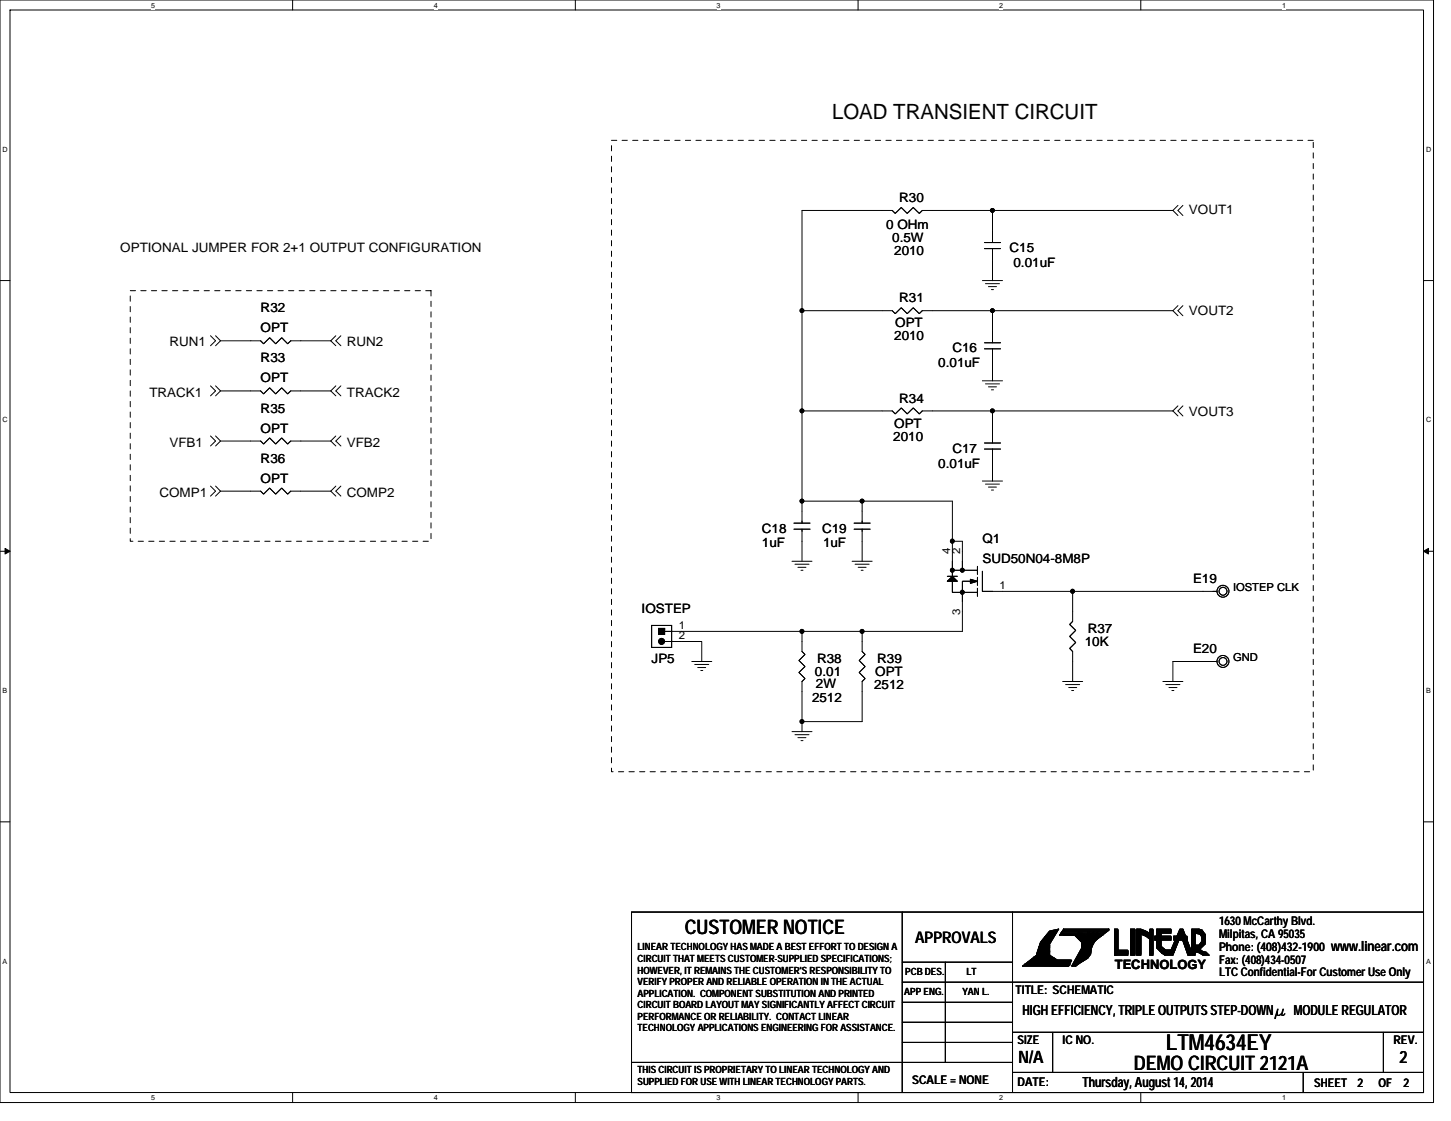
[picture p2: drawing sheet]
<svg xmlns="http://www.w3.org/2000/svg" width="279mm" height="216mm" viewBox="0 0 279 216" stroke-linecap="round" stroke-linejoin="round" font-family="sans-serif">
<path d="M0 0h276v212.3h-276zM1.9 1.9h272.2v208.5h-272.2z" fill="none" stroke="#000" stroke-width=".19"/>
<g fill="#fff">
<path d="M29.1 .2h.8v1.6h-.8z"/>
<path d="M29.1 210.6h.8v1.6h-.8z"/>
</g>
<path d="M56.3 0v1.9M56.3 210.4v1.9" fill="none" stroke="#000" stroke-width=".19"/>
<g fill="#fff">
<path d="M83.5 .2h.8v1.6h-.8z"/>
<path d="M83.5 210.6h.8v1.6h-.8z"/>
</g>
<path d="M110.8 0v1.9M110.8 210.4v1.9" fill="none" stroke="#000" stroke-width=".19"/>
<g fill="#fff">
<path d="M138 .2h.7v1.6h-.7z"/>
<path d="M138 210.6h.7v1.6h-.7z"/>
</g>
<path d="M165.2 0v1.9M165.2 210.4v1.9" fill="none" stroke="#000" stroke-width=".19"/>
<g fill="#fff">
<path d="M192.4 .2h.8v1.6h-.8z"/>
<path d="M192.4 210.6h.8v1.6h-.8z"/>
</g>
<path d="M219.7 0v1.9M219.7 210.4v1.9" fill="none" stroke="#000" stroke-width=".19"/>
<g fill="#fff">
<path d="M246.9 .2h.7v1.6h-.7z"/>
<path d="M246.9 210.6h.7v1.6h-.7z"/>
<path d="M.5 28h1v1.5h-1z"/>
<path d="M274.6 28h1v1.5h-1z"/>
<path d="M.5 80.1h1v1.5h-1z"/>
<path d="M274.6 80.1h1v1.5h-1z"/>
</g>
<path d="M0 54h1.9M274.1 54h1.9" fill="none" stroke="#000" stroke-width=".19"/>
<g fill="#fff">
<path d="M.5 132.2h.9v1.6h-.9z"/>
<path d="M274.6 132.2h.9v1.6h-.9z"/>
</g>
<path d="M0 106.2h1.9M274.1 106.2h1.9" fill="none" stroke="#000" stroke-width=".19"/>
<path d="M1 105.6l.9 .6-.9 .5zM274.1 106.2l1-.6v1.1z" fill="#000" stroke="#000" stroke-width=".19"/>
<g fill="#fff">
<path d="M.5 184.3h.9v1.6h-.9z"/>
<path d="M274.6 184.3h.9v1.6h-.9z"/>
</g>
<g fill="none" stroke="#000" stroke-width=".19">
<path d="M226.8 39.6l-1 .9M227.8 39.6l-1 .9 1 1M154.4 59.8v19.3h17.4l.6 .6 1.1-1.1 1.2 1.1 1.2-1.1 1.1 1.1 .6-.6h13.5M189.2 54h3.8M189.6 46.7h3.1M189.6 47.9h3.1M189.8 54.6h2.6M190.3 55.2h1.6M190.9 55.8h.4M191.1 47.9v6.1M191.1 59.8v6.2M191.1 40.5h-13.5l-.6 .6-1.1-1.1-1.2 1.1-1.2-1.1-1.1 1.1-.6-.6h-17.4v19.3h17.4l.6 .6 1.1-1.1 1.2 1.1 1.2-1.1 1.1 1.1 .6-.6h13.5"/>
<path d="M191.1 40.5v6.2M191.1 40.5h34.7M191.1 59.8h34.7M225.8 40.5l1 1M225.8 59.8l1 1M226.8 58.9l-1 .9M227.8 58.9l-1 .9 1 1M40.5 64.7l1 .9-1 1M40.5 74.3l1 1-1 .9M41.5 64.7l1 .9-1 1M41.5 74.3l1 1M42.5 75.3l-1 .9"/>
<path d="M42.5 65.6h7.7l.6 .6 1.1-1.2 1.2 1.2 1.2-1.2 1.1 1.2 .6-.6h7.7M42.5 75.3h7.7l.6 .6 1.1-1.2 1.2 1.2 1.2-1.2 1.1 1.2 .6-.6h7.7M63.7 65.6l1 1M63.7 75.3l1 .9M64.7 64.7l-1 .9M64.7 74.3l-1 1M65.6 64.7l-.9 .9 .9 1M65.6 74.3l-.9 1 .9 .9M154.4 79.1v17.4M189.2 73.3h3.8M189.6 66h3.1M189.6 67.2h3.1"/>
<path d="M189.8 73.9h2.6M190.3 74.5h1.6M190.9 75.1h.4M191.1 79.1h34.7M191.1 79.1v6.2M191.1 67.2v6.1M225.8 79.1l1 1M226.8 78.2l-1 .9M227.8 78.2l-1 .9 1 1M40.5 84l1 .9-1 1M40.5 93.6l1 1-1 .9M41.5 84l1 .9"/>
<path d="M41.5 93.6l1 1M42.5 84.9l-1 1M42.5 94.6l-1 .9M42.5 84.9h7.7l.6 .6 1.1-1.2 1.2 1.2 1.2-1.2 1.1 1.2 .6-.6h7.7M42.5 94.6h7.7l.6 .6 1.1-1.2 1.2 1.2 1.2-1.2 1.1 1.2 .6-.6h7.7M63.7 84.9l1 1M63.7 94.6l1 .9M64.7 84l-1 .9M64.7 93.6l-1 1M65.6 84l-.9 .9 .9 1M65.6 93.6l-.9 1 .9 .9M154.4 96.5h11.6"/>
<path d="M154.4 96.5v4.3M166 96.5h17.4v7.7M166 96.5v4.3M189.2 92.6h3.8M189.6 85.3h3.1M189.6 86.5h3.1M189.8 93.2h2.6M190.3 93.8h1.6M190.9 94.4h.4M191.1 86.5v6.1M152.5 108.1h3.9M152.9 100.8h3.1"/>
<path d="M152.9 101.9h3.1M153.1 108.7h2.7M153.6 109.3h1.6M154.2 109.8h.4M154.4 101.9v6.2M164.1 108.1h3.8M164.5 100.8h3.1M164.5 101.9h3.1M164.7 108.7h2.7M165.2 109.3h1.6M165.8 109.8h.4M166 101.9v6.2"/>
<path d="M182.4 111h1.9M183.4 112v2.1h4.8M183.4 104.2v5.6M183.4 104.2h1.9v5.6M187.2 112h-1.9v9.6h-19.3M188.2 113.3v1.6M188.2 111.2v1.5M188.2 109.1v1.5M188.2 109.8h-4.8v1.2M189.2 110v3.9h17.3M206.5 113.9v5.8l-.5 .6 1.1 1.1-1.1 1.2 1.1 1.1-1.1 1.2 .5 .6v5.8M206.5 113.9h27.8"/>
<path d="M125.5 120.5h3.8v4.2h-3.8zM127.4 121.6h27M127.4 123.5h7.7v3.9M133.2 127.4h3.9M133.8 128h2.7M134.3 128.6h1.6M134.9 129.1h.4M154.4 121.6v3.9l.6 .5-1.2 1.2 1.2 1.2-1.2 1.1 1.2 1.2-.6 .6v7.7h11.6v-7.7l.6-.6-1.2-1.2 1.2-1.1-1.2-1.2 1.2-1.2-.6-.5v-3.9M154.4 121.6h11.6M154.4 139v1.9M204.6 131.3h3.9M205.2 131.8h2.7"/>
<path d="M205.8 132.4h1.5M206.4 133h.3M223.9 131.3h3.9M224.5 131.8h2.7M225.1 132.4h1.5M225.7 133h.3M234.3 127.4h-8.5v3.9M0 158.3h1.9M152.5 140.9h3.9M153.1 141.5h2.7M153.6 142.1h1.6M154.2 142.6h.4"/>
<path d="M274.1 158.3h1.9M121.6 175.7h152.5v34.7h-152.5zM173.7 175.7v34.7M195 175.7v34.7M202.3 179.5h1v.2h-1.4v.2h1v.2h-1.4v.2h1.4v.2h-1.8v.2h1.6v.2h-1.7v.2h1.3v.4h-1.5v-.2h1.1v.4h.2h-1.7v.1h1.7v.4h-1.9v-.2h1.9v.6h-2.1v-.2h1.9v.6v-.2h-1.9v.2h2.1v.4v-.2h-2.3v.2h2.1v.2h-2.1v.2h2.3v.2h-2.5v.2h2.7v.1h-3.3v.3h4.1v.1h-4.5v.2h7.6v.2h-8v.2h7.8h-8.1v.2h8.1v.4v-.2h-8.7v.2h8.5M202.9 179.3h.6M203.1 179.3l-.2 .2-.8 .2-1.5 2.1M203.1 179.5l-.2 .2-.8 .2-1.5 2.1-.6 2-2.3 1.7 7.9 .2 .4-.6h-2.4l-1.9-1.3v-2.2l1.6-2.5-2.2 2.5M204.2 179.9h.6M204.2 179.7h8.3M204.4 179.5h8.5M204.6 179.9h7.4"/>
<path d="M204.8 178.9h8.7M204.8 178.9v.2h8.7M204.8 178.9l-.8 1.2h2.9l1.4 1.4v1.1l-1.9 3.5h.7l2.3-1.5 .6-.8a4 4 0 0 1 2.4-3.7M206.9 179.9l1.8 1.4M207.5 179.7l1.2 1.2M207.7 179.5l1.4 1.2M208.3 179.7l1 1.6M209.4 179.5l-.1 2.5M209.8 179.5l-.4 1-.3 2.9-1 1.3M210.6 179.5l-1.3 1.2-.6-.8M210.6 179.7l-.8 .8M211.4 179.7l-1.6 1"/>
<path d="M211.4 179.5l-2 1.4M212 179.7l-2.4 1.4 1-.8M212.9 179.3h-8.3M213.5 178.9v.2M213.5 179.1l-3.5 2.7v1.6h-1.9M213.5 178.9l-2.5 2h-3.1M214.7 179.1h.5v4.1h2v.8h-2.5zM214.8 179.3v4.1M214.8 179.5v4.1M215 179.5v4.3h-.3v-4.9h.5v4.1h2v.8h-2.5M215 179.3v4.3h2M217.7 178.9h.8v4.9h-.8z"/>
<path d="M217.7 179.1h.8v4.9h-.8zM217.9 179.3v4.5M217.9 179.1v4.5M218.1 179.1v4.9M218.3 179.1v4.5M218.3 179.3v4.5M218.9 179.1h.8l.9 .4 .8 .6v-1h.6v4.9h-.6v-3.1l-.8-.6-.9-.4v4.1h-.8zM218.9 178.9h.8l.9 .4 .8 .6v-1h.6v4.9h-.6v-3.1l-.8-.6-.9-.4v4.1h-.8zM219.1 179.1v4.5h.4v-4.3h1v.2h-1h1.5v.2h-1.5h1.7v.2h-.9v.2h1.3v-1h.2v4.7h-.2v-3.7M219.3 179.5l1.5 .6 1 .8M219.3 179.1v4.5M221.8 179.3v4.7"/>
<path d="M221.8 179.1v4.7M222.8 179.3h1.5M222.8 178.9h2.7v.6h-2v2.7l1 .8h1l1.7-4.1h.6l1.5 4.1v.8h-.6l-1.3-3.9-1.6 3.9h-1.5l-.6-.4-.9-1zM222.8 179.1v3.5l.9 1 .6 .4h1.5l1.6-3.9 1.3 3.9h.6v-.8l-1.5-4.1h-.6M222.8 179.1h1.5M222.8 179.1h2.7v.6h-2v2.7l1 .8h1M222.9 179.1v3.5h.6h-.1v-3.3M224.1 179.1h1.2M224.1 179.3h1.2h-1M225.3 179.5h-2.1v3.1l1.3 1.2 1.2-.2M227.2 179.1h.6v.4h-.6zM227.2 179.3l-1.7 4.1"/>
<path d="M227.4 179.3l-1.7 4.1-1.2 .2-1.3-1.2v-3.1h1.1M227.4 179.7l-1.7 4.1M227.4 179.1l.4 .2-.6 .2v-.2h.6v.4h-.8v.2M227.6 179.1l1.7 4.3M227.6 179.7l1.5 4.3M227.6 179.9l1.3 4.1M227.8 179.7l1.3 4.1M227.8 179.5l1.3 4.1M229.9 179.5h1.2M229.9 179.5h-.2v4.1M229.9 179.3h1.2l.5 .6 .2 1.4-1.3 1.3 1.5 1M229.9 179.5v4.1"/>
<path d="M229.9 179.3h-.2v4.1M229.9 179.1h.8M229.9 179.3h.8M229.9 179.7v4.1M231.1 179.7l.4 .4M231.1 179.5l.4 .4 .1 1.8M231.1 179.5l.5 .6 .2 1.4M231.5 179.5l.3 .8M231.5 179.3l-.6-.2h-1.4v4.9h.6v-4.3l1 .2 .4 .6v1l-.6 .7h-.8M231.5 179.3l.5 .8-.2 .4v1M231.5 179.3l.3 .8M232 179.9v1.9l-.9 1 .4 .4 .7 .2 .6 .6h-1.2l-.9-.6h-.6"/>
<path d="M173.7 189.2h100.4M173.7 185.3h21.3M173.7 193h21.3M173.7 196.9h21.3M182 185.3v19.3M195 198.8h79.1M199 185.3l6.4 .2M199 185.5l6.4 .2M200.6 182.2l-.6 1.9-2.3 1.8 7.9 .2 .4-.6h-2.4l-1.9-1.4v-2.1l1.6-2.5-2.2 2.5-.7 2.2-1.6 1.1M200.8 184.9h.9M200.8 185.1h.9M201 182l-.6 1.6"/>
<path d="M201.1 182.2l-.7 2.1-1.6 1.2M201.1 183.6l-.1 .5M201.1 183l-.5 1.6M201.3 184.3l-1.5 .8M201.3 182v2.2l1.6 1.1M201.3 184.3l1.6 1.2M201.3 182.2v2.1M201.3 184.6l-1.5 .7M201.9 181.8l1.7-2.7-1.5 .4-1.7 2.2-.8 2.3-2.7 2.1h8.9l.6-1.2h-2.8l-1.5-.9v-2.2l1.8-2.9-1.8 .4-1.7 2.2-.8 2.3M202.1 182v2.1l1.5 1M202.3 180.1l-1.2 1.4M202.7 198.8v7.7"/>
<path d="M204.8 180.1h7.4M206.9 185.1h1.4M206.9 185.3h1M207.1 184.7h1.8M207.1 184.9h1.6M207.1 180.1l1.6 1.6-.2 1.1-1.4 2.3M207.3 184.6h2M207.5 184.1h1.9M207.5 184.3h1.9M207.7 184h2.1M207.9 183.8h1.9M208.1 183.2h1.9"/>
<path d="M208.3 181.7v1.1M208.3 180.3l.8 .8M208.3 181.1h2.3M208.3 183h1.5M208.5 181.7v.7l-2 3.7M208.5 181.3h1.9M208.5 182.2h1.7M208.5 182.8h1.5M208.7 181.5h1.7M208.7 181.7h1.1v1.9l-.7 1.1-2 1.2h-.4v-.4M208.7 182h1.1M208.7 182.4h.9"/>
<path d="M208.7 181.8h1.7M208.9 181.3v1.3l-2 3.1M209.4 180.3l-.3 2.9-1 1.4M209.4 181.5v1.7l-.7 .9M209.6 183.6l-.5 .7-1.8 1.4h-.6M210 182v1.6h-2.1M210 181.1v1.5h-1.5M210.2 181.5v.9M210.6 181.3l-.2 .4M210.6 181.5l-.8 1.3M211 180.5h-3.1l1 1v1.3l-2 3.1M211.4 180.3l-1.8 1.2v1.7"/>
<path d="M211.4 180.5l-1.8 1.2v1.7l-.5 .8-1.8 1.3M211.6 180.3h-4.5l1.6 1.5v.4l-1.8 3.3M211.6 180.5l-2.2 1.5v1.6l-1.7 1.5h-.4l1.6-1.9h-.2v-1.7l-.8-.8h3.1M214.7 184h.3M215 183.4h2M221.8 180.7l-1-.8-1.5-.6v4.5M222.4 180.3h3.1v.6h-3.1zM222.4 180.5h3.1v.6h-3.1zM222.6 180.9h2.7M222.6 180.7h2.7M226 180.5h2.6v.6h-2.6v-.8h2.6v.6h-2.6M226.2 180.9h2.4"/>
<path d="M226.2 180.7h2.4M226.2 183h-2.8v.2h2.6v.2h-2.3v.2h2.1M230.1 183h1l.7 .6h.6M230.1 182.8h.8M230.1 182h.8l.6-.7v-1l-.4-.6-1-.2v4.3h-.6v-4.9h1.4l.6 .2 .5 .8v1.8l-.9 .9M231.6 180.3v1M231.6 180.5v1M231.8 181.5l-.9 .9h-.8M231.8 183.8l-.7-.6h-1h.6l.9 .6h1M231.8 181.5l-1.3 1.3 1.5 1M231.8 180.7l.2-.4-.2 1.4-.9 .9h-.8M232 180.5v1"/>
<path d="M266.4 198.8v7.7M121.6 204.6h73.4M173.7 200.8h21.3M195 206.5h79.1M251 206.5v3.9"/>
<circle cx="235.5" cy="113.9" r="1.15"/>
<circle cx="235.5" cy="113.9" r=".76"/>
<circle cx="235.5" cy="127.4" r="1.15"/>
<circle cx="235.5" cy="127.4" r=".76"/>
</g>
<path d="M117.8 27h135.1v121.6h-135.1zM25.1 56h57.9v48.2h-57.9z" fill="none" stroke="#000" stroke-width=".19" stroke-dasharray="1 1 1 1 1 1 1 1"/>
<g fill="#000" stroke="#000" stroke-width=".19">
<path d="M182.4 112l1-1 .9 1z" fill-rule="evenodd"/>
<path d="M182.4 112l1-1 .9 1z" fill-rule="evenodd"/>
<path d="M186.9 111.6l1.3 .4-1.3 .4z" fill-rule="evenodd"/>
<path d="M186.9 111.6l1.3 .4-1.3 .4z" fill-rule="evenodd"/>
<path d="M126.8 121v1.2h1.2v-1.2z" fill-rule="evenodd"/>
<path d="M126.8 121v1.2h1.2v-1.2z" fill-rule="evenodd"/>
<circle cx="154.4" cy="59.8" r=".38"/>
<circle cx="191.1" cy="40.5" r=".38"/>
<circle cx="191.1" cy="59.8" r=".38"/>
<circle cx="154.4" cy="79.1" r=".38"/>
<circle cx="191.1" cy="79.1" r=".38"/>
<circle cx="154.4" cy="96.5" r=".38"/>
<circle cx="166" cy="96.5" r=".38"/>
<circle cx="183.4" cy="104.2" r=".38"/>
<circle cx="183.4" cy="109.8" r=".38"/>
<circle cx="185.3" cy="114.1" r=".38"/>
<circle cx="185.3" cy="109.8" r=".38"/>
<circle cx="206.5" cy="113.9" r=".38"/>
<circle cx="127.4" cy="123.5" r=".57"/>
<circle cx="154.4" cy="121.6" r=".38"/>
<circle cx="154.4" cy="139" r=".38"/>
<circle cx="166" cy="121.6" r=".38"/>
</g>
<text font-size="4.2" x="224.5" y="202.3">LTM4634EY</text>
<text font-size="4" x="160.2" y="22.9">LOAD TRANSIENT CIRCUIT</text>
<g font-size="3.9">
<text x="131.8" y="180">CUSTOMER NOTICE</text>
<text x="218.3" y="206.1">DEMO CIRCUIT 2121A</text>
</g>
<g font-size="3.3">
<text x="196.1" y="204.8">N/A</text>
<text x="269.5" y="204.8">2</text>
</g>
<text font-size="3.1" x="176.2" y="181.5">APPROVALS</text>
<g font-size="2.7">
<text x="256.3" y="183.2">www.linear.com</text>
<text x="196.9" y="195.5">HIGH EFFICIENCY, TRIPLE OUTPUTS STEP-DOWNm MODULE REGULATOR</text>
<text x="196.9" y="195.5">HIGH EFFICIENCY, TRIPLE OUTPUTS STEP-DOWN</text>
<text x="249.1" y="195.5">MODULE REGULATOR</text>
<text x="208.5" y="209.4">Thursday, August 14, 2014</text>
</g>
<g font-size="2.5">
<text x="173.1" y="38.9">R30</text>
<text x="228.9" y="41.2">VOUT1</text>
<text x="170.6" y="44.1">0 OHm</text>
<text x="171.8" y="46.6">0.5W</text>
<text x="23.2" y="48.6">OPTIONAL JUMPER FOR 2+1 OUTPUT CONFIGURATION</text>
<text x="172.2" y="49.1">2010</text>
<text x="194.4" y="48.6">C15</text>
<text x="195.2" y="51.5">0.01uF</text>
<text x="173.1" y="58.2">R31</text>
<text x="50.2" y="60.2">R32</text>
<text x="50.2" y="64">OPT</text>
<text x="172.2" y="65.6">2010</text>
<text x="172.4" y="63.1">OPT</text>
<text x="228.9" y="60.7">VOUT2</text>
<text x="32.6" y="66.7">RUN1</text>
<text x="50.2" y="69.8">R33</text>
<text x="66.8" y="66.7">RUN2</text>
<text x="180.7" y="70.8">0.01uF</text>
<text x="183.4" y="67.9">C16</text>
<text x="28.8" y="76.4">TRACK1</text>
<text x="50.2" y="73.7">OPT</text>
<text x="66.8" y="76.4">TRACK2</text>
<text x="173.1" y="77.5">R34</text>
<text x="50.2" y="79.5">R35</text>
<text x="50.2" y="83.3">OPT</text>
<text x="172.2" y="82.4">OPT</text>
<text x="228.9" y="80">VOUT3</text>
<text x="32.6" y="86">VFB1</text>
<text x="50.2" y="89.1">R36</text>
<text x="66.8" y="86">VFB2</text>
<text x="172" y="84.9">2010</text>
<text x="183.4" y="87.2">C17</text>
<text x="30.7" y="95.7">COMP1</text>
<text x="50.2" y="93">OPT</text>
<text x="66.8" y="95.7">COMP2</text>
<text x="180.7" y="90.1">0.01uF</text>
<text x="146.7" y="102.6">C18</text>
<text x="146.7" y="105.3">1uF</text>
<text x="158.3" y="102.6">C19</text>
<text x="158.5" y="105.3">1uF</text>
<text x="189.2" y="104.5">Q1</text>
<text x="189.2" y="108.4">SUD50N04-8M8P</text>
<text x="229.7" y="112.3">E19</text>
<text x="123.5" y="118.1">IOSTEP</text>
<text x="208.9" y="124.4">10K</text>
<text x="209.4" y="121.9">R37</text>
<text x="229.7" y="125.8">E20</text>
<text x="125.5" y="127.7">JP5</text>
<text x="156.9" y="130.2">0.01</text>
<text x="157.3" y="127.7">R38</text>
<text x="168.5" y="130.2">OPT</text>
<text x="168.9" y="127.7">R39</text>
<text x="156.4" y="135.2">2512</text>
<text x="157.1" y="132.5">2W</text>
<text x="168.3" y="132.7">2512</text>
<text x="214.7" y="186.6">TECHNOLOGY</text>
</g>
<g font-size="2.3">
<text x="234.7" y="178.2">1630 McCarthy Blvd.</text>
<text x="234.7" y="185.8">Fax: (408)434-0507</text>
<text x="234.7" y="180.7">Milpitas, CA 95035</text>
<text x="234.7" y="183.2">Phone: (408)432-1900</text>
<text x="195.5" y="191.3">TITLE: SCHEMATIC</text>
<text x="234.7" y="188.1">LTC Confidential-For Customer Use Only</text>
<text x="195.9" y="201">SIZE</text>
<text x="204.6" y="201">IC NO.</text>
<text x="268.3" y="201">REV.</text>
<text x="175.7" y="208.7">SCALE = NONE</text>
<text x="195.9" y="209.1">DATE:</text>
<text x="253.1" y="209.3">SHEET</text>
<text x="261.4" y="209.3">2</text>
<text x="265.4" y="209.3">OF</text>
<text x="270.3" y="209.3">2</text>
</g>
<g font-size="2.1">
<text x="183" y="106.7" transform="rotate(-90 183 106.7)">4</text>
<text x="184.9" y="106.7" transform="rotate(-90 184.9 106.7)">2</text>
<text x="192.5" y="113.5">1</text>
<text x="237.4" y="113.9">IOSTEP CLK</text>
<text x="184.9" y="118.4" transform="rotate(-90 184.9 118.4)">3</text>
<text x="130.7" y="121.2">1</text>
<text x="130.7" y="123.1">2</text>
<text x="237.4" y="127.4">GND</text>
</g>
<g font-size="1.9">
<text x="122.8" y="183">LINEAR TECHNOLOGY HAS MADE A BEST EFFORT TO DESIGN A</text>
<text x="122.8" y="185.3">CIRCUIT THAT MEETS CUSTOMER-SUPPLIED SPECIFICATIONS;</text>
<text x="122.8" y="187.5">HOWEVER, IT REMAINS THE CUSTOMER'S RESPONSIBILITY TO</text>
<text x="122.8" y="189.7">VERIFY PROPER AND RELIABLE OPERATION IN THE ACTUAL</text>
<text x="122.8" y="191.9">APPLICATION. COMPONENT SUBSTITUTION AND PRINTED</text>
<text x="174.1" y="191.6">APP ENG.</text>
<text x="174.3" y="187.7">PCB DES.</text>
<text x="185.3" y="191.6">YAN L.</text>
<text x="186.1" y="187.9">LT</text>
<text x="122.8" y="194.2">CIRCUIT BOARD LAYOUT MAY SIGNIFICANTLY AFFECT CIRCUIT</text>
<text x="122.8" y="196.4">PERFORMANCE OR RELIABILITY. CONTACT LINEAR</text>
<text x="122.8" y="198.6">TECHNOLOGY APPLICATIONS ENGINEERING FOR ASSISTANCE.</text>
<text x="122.8" y="206.6">THIS CIRCUIT IS PROPRIETARY TO LINEAR TECHNOLOGY AND</text>
<text x="122.8" y="208.9">SUPPLIED FOR USE WITH LINEAR TECHNOLOGY PARTS.</text>
</g>
<g font-size="1.4">
<text x="29.1" y="1.5">5</text>
<text x="83.5" y="1.5">4</text>
<text x="138" y="1.5">3</text>
<text x="192.4" y="1.5">2</text>
<text x="246.9" y="1.5">1</text>
<text x=".5" y="29.2">D</text>
<text x="274.6" y="29.2">D</text>
<text x=".5" y="81.3">C</text>
<text x="274.6" y="81.3">C</text>
<text x=".5" y="133.5">B</text>
<text x="274.6" y="133.5">B</text>
<text x=".5" y="185.6">A</text>
<text x="274.6" y="185.6">A</text>
<text x="29.1" y="211.9">5</text>
<text x="83.5" y="211.9">4</text>
<text x="138" y="211.9">3</text>
<text x="192.4" y="211.9">2</text>
<text x="246.9" y="211.9">1</text>
</g>
</svg>
